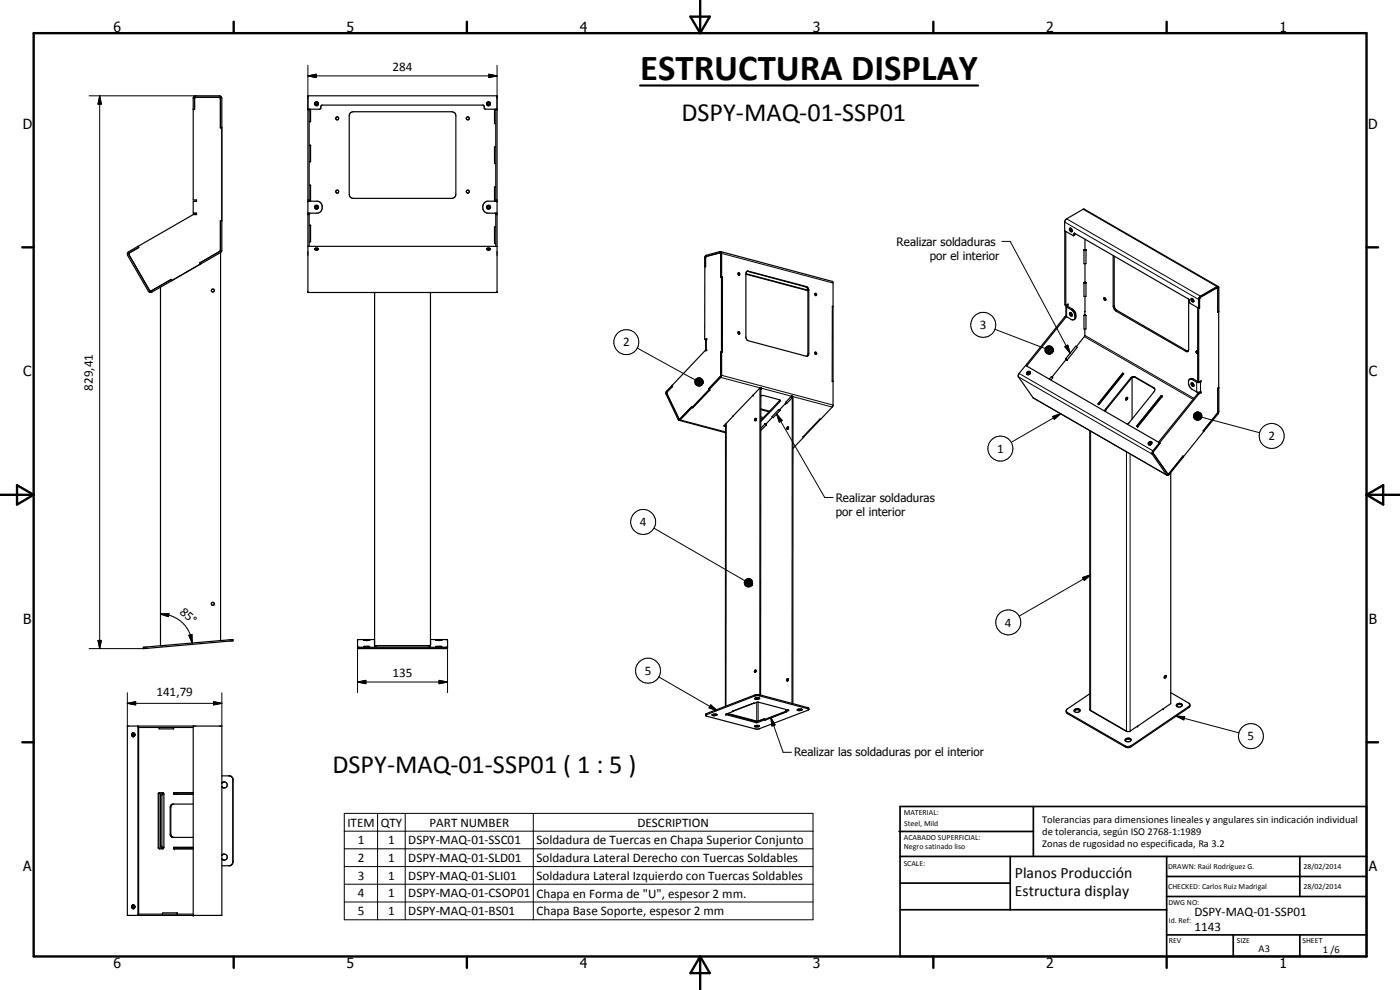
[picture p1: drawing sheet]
<svg xmlns="http://www.w3.org/2000/svg" width="420mm" height="297mm" viewBox="0 0 420 297" stroke-linecap="round" stroke-linejoin="round" font-family="sans-serif">
<g fill="none" stroke="#000" stroke-width=".35">
<path d="M58.6 29.2l-.2 .2v3.4h-.4M58.6 29.2h7.3M58.6 29.2l-.2 .3M65.9 29.2l.2 .2v9l.5-.1M65.9 29.2l.1 .1M66.1 29.3l.1 9.1M92.4 32.8h3.5l.4-.3v-.6l.3-.4h48.4l.3 .3 .1 .8 .3 .2h3.5M92.4 28.7h56.8v59.1h-56.8zM92.8 32.8v27.6M93.2 32.8v3.7h-.4M94.8 30.9l.2-.1a.33 .33 0 0 1 .3 .5 .33 .33 0 0 1-.6 0zM105.1 34l.9-.5h29.6l.7 .3 .5 .9v23.6l-.2 .8-1 .4h-29.6l-.8-.2-.4-1v-23.6z"/>
<path d="M146.4 30.9l.2-.1a.32 .32 0 0 1 .3 .4 .32 .32 0 0 1-.5 .2 .32 .32 0 0 1 0-.5zM148.4 32.8v4.3h.4M148.8 32.8v27.6M92.4 60h.4M92.8 43.6h.4v5h-.4M92.8 55.5h.4v4.9M148.8 60h.4M148.8 44.1h-.4v5h.4M148.8 56.1h-.4v4.3M38.7 76.4l6.3 10.9M38.7 76.4l6.3 10.8M38.7 75.9l-.1 .4"/>
<path d="M41.4 73.9l-3 1.7-.1 1 6.2 10.8 .5 .3 .6-.1 6-3.4M41.4 73.9l.2 .4-2.8 1.6-.1 .5M41.4 73.9l16.6-9.5h1v-.4h-1v-3.6h1v-.4h-1v-30.7l.6-.6h7.4l.6 .8v45.6l-.4 .7M41.4 73.9l.2 .4-2.8 1.6M60 78.9h.1M60 78.9l.1 .3-8.5 5M60 78.9l.2 .3M60.2 79.2l-8.6 5M65.9 75.4l-5.9 3.5M66 75.4l-6 3.5M66.1 75.4h-.1M66.2 75.8l-6 3.4"/>
<path d="M66.2 66.3l-.1 9.1M66.2 75.8v116.4M66.6 66.3h-.5v9M92.4 60.4l3.3 .1 .6 .5 .4 .7a1.73 1.73 0 0 1-1.6 2.3h-2.7M92.4 64.4h.4M92.4 73.9h56.8M92.8 64v9.9M92.8 67.6h.4v5h-.4M94.5 74.9l.8 .1M94.5 74.9l-.1-.2a.68 .68 0 0 1 1.2 .1l-.1 .1M94.5 74.9h1M94.7 75h.6"/>
<path d="M95.5 74.9l-.2 .1M146.1 74.9l-.1-.2a.63 .63 0 0 1 .6-.3 .63 .63 0 0 1 .5 .4v.1M146.1 74.9h1M146.3 75h.6M148.8 64.4h.4M148.8 64v9.9M148.8 68.1h-.4v5h.4M149.2 60.4h-3a1.84 1.84 0 0 0-1.3 1.9 1.84 1.84 0 0 0 1.6 1.7h2.7M211.5 79.9h.1M211.7 79.9h-.2M211.7 79.9l-.2 .1M211.8 77.2l-.1 .1"/>
<path d="M211.9 77l-.2 2.9M211.9 77l-.1 .1M216.1 75.8l-4.2 1.2M216.1 75.8l.2 .1M216.1 75.9l-4.1 1.1M216.3 75.5l33.7 9.1v37.1l-3.7 4.1h-.3M216.3 75.9v.1M216.3 76v7.2h.5l-.1 22.4M319.5 69.3l2.6 1.4 .3-.7h.2M319.9 69.4v22.2M321.3 68.5v.5l.5 .4M321.3 68.5l.5 .6"/>
<path d="M321.3 68.5h-.2a.57 .57 0 0 0 0 .7 .57 .57 0 0 0 .7 .2M321.5 68.6v.4l.3 .1M321.8 69.1v.3M322.6 70l34 19.7 .6 1.3 2.5 1.5M322.6 70v.4l-.4 .3M325.3 75.1v4h.6v-4M325.3 75.1h.6M325.6 71.8v3.1M325.6 79.1v5.6M325.6 74.9l.3 .2M325.6 74.9l-.3 .2M334.1 76.7v15.2l.3 .9 .5 .5 21.4 12.2 .3-.2 .1-.4v-15.2"/>
<path d="M334.4 76.8v14.9l.4 1.1 21.8 12.6M45 87.2h.4M45 87.3h.4M48.2 86.1v107.6h.8M51.6 84.2l-.2-.4-6 3.5M112.4 87.8v105.9h16.8v-105.9M216.4 83.1h.4M216.8 83.1v22.5M216.8 83.1l-.1 .1M221.5 99.6l.3 .3-.1 .3M221.6 81.9l.1 .6M221.6 99.6v-.1a.36 .36 0 0 1 .4 .3 .36 .36 0 0 1-.4 .4z"/>
<path d="M221.6 81.8l.4 .5-.2 .3-.3-.4zM223.8 82.1v19.2l.3 .6 .5 .3 17.5 4.7M223.8 82.1l.2-.5 .4-.3 17.6 4.7 .5 .3 .2 .6v19.2l-.1 .6-.5 .2M223.8 82.3l18.7 4.9M223.8 82.1l18.7 5M224.2 81.4l17.8 4.7 .2 .3 .3 .6v19.3l-.4 .6M244.6 88.1a.33 .33 0 0 1 .5 .2 .33 .33 0 0 1-.3 .4M244.6 88.1v.3l.2 .3M244.6 88.1l.2 .6M249.8 91.9l.2 .1M250 92h.1M250 92l-.2-.1v22.5h.2"/>
<path d="M319.6 95l-13.8 17.1-.2 1 4.5 6.3 40.2 23.2M319.6 95l.3 .2M319.9 95.2l-11.8 14.6M319.9 91.8l.1 .2 1.5 .9a2.35 2.35 0 0 1 .9 3h-.8l-1.5-.9M319.9 91.8v3.1M319.9 94.9l.2 .1M319.9 94.9l-.3 .1M320.1 91.5l-.2 .3M320.1 95l-.2 .2M320.2 91.4l.3 .2M320.5 91.6l-.2 .3 1.8 1.1M320.5 91.6v-.4l-.6 .4"/>
<path d="M321.3 93.8l.3 .3 .2 .6M321.3 93.8l.1 .6 .4 .3M321.3 93.8h-.2a.59 .59 0 0 0 0 .7 .59 .59 0 0 0 .7 .2M321.5 93.9v.3l.3 .2M322.1 93h.1M322.1 93l.7 .8M322.1 93a2.43 2.43 0 0 1 .6 2.5l-.4 .4M322.8 93.8l-.1 .1M322.8 93.8v.4M325.3 94.7v4h.6v-4M325.3 94.7h.6M325.3 94.7l.3-.2 .3 .2"/>
<path d="M325.3 84.8v4.1h.6v-4.1M325.3 84.8h.6M325.6 98.7l-.1 2.2-2.5 3.1M325.6 88.9v5.6M325.6 84.7l.3 .1M325.6 84.7l-.3 .1M331.5 89.3l.4 .7M331.5 89.3l-.2 .1v.3l.2 .4 .4-.1M357.7 89.5l.1 .5 .5 .5M357.7 89.5l.5 .5 .1 .5M357.7 89.5a.54 .54 0 0 0-.2 .8 .54 .54 0 0 0 .8 .2M358 89.7v.3l.3 .2"/>
<path d="M359.4 92.3v22.2M359.7 92.5h.1M359.7 92.5v22.2M360 92.3l-.3 .2M360 89.6v2.7M360.2 89.3l-.1 .1M360.2 89.2l-.2 .5M360.2 89.2h.1M365.3 86.3h.2v7.4l.2-.2M365.3 86.3l-5.1 2.9M365.3 86.3l.2 .2M365.5 93.6h.1"/>
<path d="M365.6 86l.2 .3v37.2l-.3 .7-4.2 5.3M365.6 86h-.4l-5.1 2.9-.4 .8v2.8M365.6 86l-40.4-23.3-5.1 3-.6 .9 .1 24.9 .3 .1M200.1 118l3.7 7.8h.2M200.1 118l3.7 7.7M200.2 117.6l-.1 .4M201.7 115.6l-1.6 1.7-.3 .8 3.8 7.9 .5 .1 3.6-3.8M201.7 115.6h.1M201.7 115.6l.1 .3M201.8 115.9l-1.6 1.7M211.5 101.8v-24.4l.1-.5 .4-.3 4.2-1.1 .4 .4v36.7l-.3 .6-8.6 9M211.5 101.8l.6-.2v.4l-.3 .1v3l.3 .1"/>
<path d="M211.8 104.9h.3v.3M212.1 105.2l-.6 .1-9.8 10.3M212.1 101.8h-.6M212.6 116.7l.4 .3M213 117l-5.1 5.3M216.2 112.9l-3.6 3.8M216.3 105.6h.1M216.3 105.6v7.1M216.5 105.5l.3 .1M216.5 105.5l-.2 .1M216.6 105.6h-.3l-.1 7.3M228.1 116.4l-8.1 8.5"/>
<path d="M228.1 116.4l.2 .1M228.1 116.4l-.1 92.1M228.3 118.8l.8-.1 4.8 1.2 .2 .3-.1 .4-5.7 5.9M228.3 116.5l-.1 92M228.3 116.5h.2l-.2 .3zM237.5 118.9l.3 .4-1.7 1.7-.3-.3zM237.5 118.9h.3M237.8 118.9l.2 .1-.1 92.1M237.8 118.9l-.1 92.2M244.6 105.7l.2 .6M244.6 105.7a.33 .33 0 0 1 .5 .2 .33 .33 0 0 1-.3 .4M244.6 105.7l.1 .6"/>
<path d="M244.7 106.3h.1M244.8 105.8v.5M307.8 109.6l40.2 23.2M307.9 109.7l.2 .1M308.1 109.8l.1 .1M308.9 112.3l-.1 .1M309.1 112.2l-.2 .1M309.1 112.2l-.3 .2M309.1 112.2l-.1-.3h-.4l-.1 .3 .3 .2M309.2 111.7a.52 .52 0 0 0-.9-.1 .52 .52 0 0 0 .3 .8h.2M309.2 111.7l-.1 .5M309.2 111.7h-.6l-.3 .7"/>
<path d="M314.9 113.7l.6-.7 .5 .3-.6 .7M319.8 107.7l.4 .3M319.8 107.7l.1 .2M319.8 107.7l3.1-3.9 .4 .4-3.1 3.8M319.9 107.9l-4.2 5.3M319.9 107.9l.3 .1M336.9 112l-7.3 9.2 .2 .1M336.9 112l.3 .1M337.2 112.1l-7.4 9.2M337.2 112.1v.1M338.1 119.3l-.3 .5M338.2 119.2l-.4 .6"/>
<path d="M338.2 119.2a.36 .36 0 0 1 .2 .5 .36 .36 0 0 1-.6 .1M339.8 113.3l-7.9 9.6-.1 .5M339.8 113.3h1l5.7 3.3M339.8 113.3v12.4M348.5 118.7l.3 .2-7.4 9.1-.2-.2M348.5 118.7h.1M348.5 118.7l-7.3 9.1M357.2 113.7l1.9 1 .6 .1 .8-.2M357.5 114.9l.5 .1 .3 .5-.2 .5a.87 .87 0 0 1-.6-1.1zM357.8 114.9l.1 .6 .4 .2M358 115v.3l.3 .2M359.2 105.3h-.1a.51 .51 0 0 0-.1 .5 .51 .51 0 0 0 .4 .3"/>
<path d="M359.2 105.3l.2 .2M359.2 105.3l.2 .5M359.4 118.1l-11.7 14.5M359.4 114.5l-1.3-.8a1.02 1.02 0 0 0-1.4 .6 2.54 2.54 0 0 0 1.1 2.5l1.3 .8h1M359.4 118.1l.3 .1M359.4 114.5l.3 .2M359.7 118.2l-14 17.6 .1 .5 4.5 6.3M360.1 117.6l.4-.1v.4M360.1 117.6l.4 .3M360.1 114.4l.4 .2M360.1 117.6l-.7 .5M360.5 114.6v-.4l-.8 .5"/>
<path d="M360.5 117.9l-.8 .3M365.5 116.5h.1M365.5 116.5v7.3M365.7 116.3h.1M365.8 116.3l-.3 .2M203.8 126.1l14 3.7M203.8 125.7l.1 .1M203.9 125.8h.1M204 125.7v.1M207.7 122.3l-.1-.3-3.6 3.7M207.7 122.3h.2M207.7 122.2l-.1-.2-3.6 3.7"/>
<path d="M207.7 122.2l.2 .1M207.9 122.3h.1M217.3 127.7l.5 .3M217.4 127.7l.4 .1M217.8 127.3l-.1 84.6M220 124.9l-2.7 2.8M220 124.9h.1M226.5 125.7l.2-.2 .3 .2-.1 .5h-.4zM226.9 125.6l-.1 .6M228.3 122.7l2.7 .7M228.3 122.9l2.5 .7M229.6 127.1l.4 .4"/>
<path d="M229.6 127.1l.3 .1M229.6 127.1l-1.3 1.5M229.9 127.2l.1 .3M230 127.5l-1.7 1.7M231.8 125.1l-1.9 2.1M233.8 122.9l.3 .2M233.8 122.9h.2M233.8 122.9l-2.1 2.1 .4 .3 2-2.2M234 122.9l.1 .2M234 120l-5.7 6.2M235.9 120.8l-1.9 2.1M236.5 128.1l-.4 .3 .3 .4"/>
<path d="M236.5 128.1l.2 .3-.3 .4M236.6 128.2l-.2 .6M240.9 131.1h.2M240.9 131.1h.3M246 125.8l-5.1 5.3M246 125.8h.2M246.2 125.8h.1M246.2 125.8l-8.2 8.7M327.1 129.2v83.7l.2 .3M329.6 121.2l.2 .1M329.8 121.3h.1M331.6 123.4l.2-.7 7.6-9.4 .4-.2h.8l5.7 3.2 .3 .5-.1 .5-7.6 9.5-.6 .5"/>
<path d="M341.2 127.8v.1M344.8 133.4l.5 .1M345.5 133.3l-.2 .2M345.6 133.2l-.2-.3-.3 .1-.1 .3 .2 .2M345.6 133.2l-.3 .3M345.7 132.8a.58 .58 0 0 0-.8-.2 .58 .58 0 0 0-.1 .8M345.7 132.8l-.1 .4M345.7 132.8a.64 .64 0 0 0-.7 0 .64 .64 0 0 0-.2 .6M346 136l4.4 6.2M346 135.8l.1 .1M346.1 135.9l4.5 6.4 .2-.2M346.1 135.5l-.1 .5"/>
<path d="M346.1 135.5l-.1 .3M347.7 132.6l.1 .1M347.7 132.6l.3 .2M348 132.8l.1 .2M348.1 133h.1M348.1 133l-2 2.5M355 136.9h.1M355 136.9l.2 .2M355 136.9l-4.2 5.2M355.1 137l-.1-.2-4.2 5.3M361.1 129.3l.2 .2M361.1 129.2v.1"/>
<path d="M361.3 129.5l-10.3 12.8-.7 .3M365.5 123.7l-4.4 5.6M350.4 142.2l.1 .1M350.8 142.1l-.3 .2M351.4 141.8v69.3l-12.6 8.4h-.7l-10.8-6.3M43 194.2l26.5-2.3h.4v.4l-25.9 2.3h-1zM107.3 194.1h27M107.3 191.9v2.6l.5 .1h26.5M107.3 191.9h.1M109.2 194h1.7zM109.2 192.1h1.7zM110.9 192.1h.1"/>
<path d="M112.4 192.4h.1M112.4 192.9h.1M112.4 193.4h.1M112.4 191.9h-5M112.8 193.7v.1M128.8 193.7l-.1 .1M129.2 191.9h5.1v2.6M129.2 192.4h.1M129.2 192.9h.1M129.2 193.4h.1M130.8 194h1.8zM130.8 192.1h1.8z"/>
<path d="M130.8 194h.1M134.3 194.5v.1M38.2 217.8h28.4v56.9h-28.4zM40.1 219.9l-.4 .5 .4 .7M41.4 217.8v56.9M41.4 218.3h16.6M41.6 218.3v56M47.6 218.3l.2 .4h4.3M51.9 218.3l.2 .4M52.1 218.3v.4M58 217.8v56.9M213.8 214.4h1.4a1.1 1.1 0 0 1-1.3 .3z"/>
<path d="M215 214.3l-1.1 .1M218.1 214.2l8.8 2.3M218.4 214.1l8.8 2.3 2.2-.8v.4M219.9 213.4h.1M220 213.4v.1M220 213.5l-.3-.1 7.7-2.7 9.3 2.4-.8 .4M220 213.5l-2.2 .9 9.2 2.4 2.4-.8M226.3 210.9l-6.3 2.5M226.5 217.8l.5-.1a.58 .58 0 0 1 .9 .2l-1.1 .2zM226.9 216.5h.3M226.9 201.1l-.3 .3 .1 .4M227.7 217.7l-1.1 .1"/>
<path d="M227.8 209.4l.2 .1-.4 .3-1.1-.1 .2-.2M227.8 209.4l-1.1 .1M227.8 209.4l-1.2 .1M229.4 215.7l-2.2 .8M229.4 216l.2 .1M229.6 215.9v.2M235.9 213.4l-6.5 2.5h.2M235.9 213.5l.2 .1-6.5 2.5M236 213.5l-6.4 2.4M236.2 203.8l.1-.2a.36 .36 0 0 1 .3 .4 .36 .36 0 0 1-.3 .3zM236.4 213l-.5 .2v.3M236.5 203.7l-.1 .6"/>
<path d="M239.3 213h.1M240.5 212.8h-.9l-.3 .2M240.5 212.8l.2 .2-.8 .2-.6-.2M240.6 212.8l-1.2 .1M242.7 212.5l-14.8-4.1h-.8l-15.1 5.7-.2 .6M242.7 212.5h.1M242.7 212.8l-15.6-4.1-15.3 5.9M242.7 212.5v.4l-.3 .2-15.2 5.7-15.4-4.1M324.1 213.3a1.05 1.05 0 0 1-1.7 .1M324.1 213.3a.86 .86 0 0 0-.9-.7 .86 .86 0 0 0-.8 .8M324.1 213.3a1.13 1.13 0 0 0-1.7 .1M327.1 208.2l-6.9 4.7-.2 .7 .2 .4 17.6 10.2 .7 .1 .9-.2 17.4-11.8 .3-.4v-.5"/>
<path d="M327.2 213.1l11.2 6.4M327.4 213.2h-.1M341.4 217.8v.1M349.5 202.9l.2-.2a.39 .39 0 0 1 .4 .5 .39 .39 0 0 1-.6 .3zM349.7 202.7l-.3 .6M351.4 207.8l5.3 3.1 .3 .3v.5l-18 12.2h-1.1l-17.6-10.1-.3-.4M354.8 211.7l-.4-.3h-.7l-.6 .4M354.8 211.8a1.16 1.16 0 0 1-1.8 0M354.8 211.8a.88 .88 0 0 0-.9-.8 .88 .88 0 0 0-.9 .8M40.4 220.2v.5M40.4 220.2l-.1 .6M40.4 220.2l-.2-.1-.3 .3 .2 .4h.2"/>
<path d="M47.9 237.9l-.2 .2v16.3l.3 .3M48.9 237.9l-.5 .2-.2 .6v15.2l.2 .5 .5 .3M48.9 237.9h-1.2l-.2 .2v16.3l.3 .3h1l.4-.4M48.9 237.9l.3 .4M49 238.3l-.4 .2v15.5l.6 .3M49 238.3h.2M49 237.9v.4M49.2 238.3v16M52.2 237.9v.4h5.8M52.4 238.3h.1M52.8 238.3h.1M53 238.3h.1"/>
<path d="M56.3 238.3h.1M58 237.9h-5.9v.4h5.9M66.6 232.8h2.4l.5 .2M66.6 236l.5 .4M66.7 234.9l-.1 .2M66.7 234.8l-.1 .2M67.3 234.6l-.6 .3M67.3 234.6a.88 .88 0 0 1 .8 1.3 .88 .88 0 0 1-1.5 .1M67.3 234.6l-.6 .2M69.5 233l.3 .4M69.8 233.4l.1 .3M69.9 233.7v25.1"/>
<path d="M339.4 222.1l-.2-.2a1.17 1.17 0 0 0-1.4 .2l-.1 .1M339.4 222.2l-.9 .4-.8-.4M339.4 222.2l.1-.2a.91 .91 0 0 0-1-.5 .91 .91 0 0 0-.8 .7M49 254.3v.3M52.1 241.3l-.5 .2-.3 .8v8v.4l.7 .5M52.2 254.3v.4M58 254.3h-5.9v.4h5.9M58 241.3h-6.1l-.5 .2-.3 .6v8.4l.3 .5 .4 .2h6.2M66.6 256.7a.89 .89 0 0 1 1.5 0 .89 .89 0 0 1-.8 1.4M66.6 257.6l.3 .4M66.7 257.8l.6 .3M67.1 258l.2 .1"/>
<path d="M67.1 256.3l-.5 .4M69.5 259.5l-.3 .1M69.5 259.5l-.5 .3h-2.4M69.8 259.1l-.3 .4M69.8 259.1l-.2 .2M69.9 258.8l-.1 .3M40.1 271.5a.65 .65 0 0 0-.4 .6 .65 .65 0 0 0 .4 .6M40.4 271.8v.5M40.4 271.8l-.2-.1-.3 .3 .2 .4h.2M40.4 271.8l-.1 .6M41.4 274.3h16.6M53.2 273.9l-.2 .4"/>
<path d="M53.2 273.9v.4M53.2 273.9h-4.3l-.2 .4"/>
<circle cx="95" cy="31.1" r=".61"/>
<circle cx="101.2" cy="35.5" r=".45"/>
<circle cx="140.4" cy="35.5" r=".46"/>
<circle cx="146.6" cy="31.1" r=".6"/>
<circle cx="101.2" cy="57.5" r=".45"/>
<circle cx="140.4" cy="57.5" r=".45"/>
<circle cx="95" cy="62.2" r=".32"/>
<circle cx="95" cy="62.2" r=".6"/>
<circle cx="146.6" cy="62.2" r=".33"/>
<circle cx="146.6" cy="62.2" r=".6"/>
<circle cx="63.9" cy="87.2" r=".46"/>
<circle cx="63.9" cy="181.2" r=".45"/>
<circle cx="226.7" cy="201.4" r=".34"/>
<circle cx="40" cy="220.5" r=".57"/>
<circle cx="39.9" cy="272.1" r=".58"/>
</g>
<g fill="none" stroke="#000" stroke-width=".3">
<path d="M92.4 19.6v13.2M149.2 19.6v13.2M26.7 28.7h32M29.9 28.7l.5 2.5h-1zM29.9 28.7v165.9M92.4 22.8l2.5-.5v1zM92.4 22.8h56.8M146.7 22.3l2.5 .5-2.5 .5zM211.7 77.3h.1M211.7 77.3l-.2 .1M212 76.6v.4M216.1 75.5l.1 .4"/>
<path d="M216.3 76.1h.1M216.3 76.1l33.7 8.8M300.7 72.4h2.5l18 33.6M319.5 66.6l40.2 23.2 .3-.1M320.1 65.7l40.1 23.2v.3M322.6 70l-.3 .2M322.6 70.4l-.3 .1M325.1 62.8l40.1 23.2v.3M325.3 75.1l.3-.2 .3 .2zM224.6 81.4h-.2M242 86l-.2 .1M242.7 87.1l-.3 .1"/>
<path d="M298.6 98.8l15.1 5.8M320.1 91.5l.3 .1v.3l-.3 .2v2.9M321.8 92.7l-.3 .2M322.9 95l-.3 .2M322.9 94.7l-.3 .2M325.3 94.7l.3-.2 .3 .2zM325.3 84.8h.6zM334.4 91.7l-.3 .2M335.2 93.1l-.3 .2M360 89.7h.1M360.2 89.2h.1M365.2 86.4h.1"/>
<path d="M365.5 86.5h.1M365.8 86.3l-.3 .2M191.3 104.4l17.4 9.6M200.1 117.3l.1 .3M200.1 118l-.2 .2M208.5 114.3l2.4 .9-2.4-.6zM208.5 114.6l2.4 .6-2.3-.3zM208.6 114.9l2.3 .3h-2.3zM208.6 115.1h2.3M208.6 114.1l2.3 1.1-2.4-.9zM208.6 115.2h2.3l-2.1 .2zM208.6 115.3h2.3"/>
<path d="M208.7 113.9l2.2 1.3-2.3-1.1zM208.8 115.4l2.1-.2-1.9 .4zM208.9 113.7l.2-.2 1.8 1.7zM208.9 113.7l2 1.5-2.2-1.3zM209 115.6l1.9-.4-1.7 .5zM209.1 113.5l.3-.1 1.5 1.8zM209.2 115.7l1.7-.5-1.4 .6zM209.4 113.4l.2-.1 1.3 1.9zM209.5 115.8l1.4-.6zM209.6 113.3h.3l1 1.9zM209.8 115.8l1.1-.6zM209.9 113.3l.3 .1 .7 1.8z"/>
<path d="M210 115.8l.9-.6zM210.2 113.4l.2 .1 .5 1.7zM210.3 115.7l.6-.5zM210.4 113.5l.2 .2 .3 1.5zM210.6 113.7l.3 1.5zM210.8 113.9l.1 1.3zM210.9 115.2l-.4 .4zM210.9 115.2l-.2 .2zM210.9 114.1v1.1zM211 114.4l-.1 .8zM211 114.7l-.1 .5zM212 102l.1 2.9"/>
<path d="M212.1 105.1l-.1 .1M216.2 112.9h.1M216.2 113l.1 .2 33.5 8.9M216.3 112.7h.1M216.3 112.7l33.7 8.8M228.3 116.5h.2l-.2 .3zM237.5 118.9h.3v.4zM242.7 106.1l-.2 .1M305.6 113.1l40.2 23.2 .2-.3M305.8 112.1l40.3 23.4M310 119.3l40.2 23.2 .2-.3M313.6 104.9l2.4 .6-2.4-.3z"/>
<path d="M313.6 105.2l2.4 .3h-2.3zM313.6 105.4h2.4M313.6 104.7l2.4 .8-2.4-.6zM313.7 105.5h2.3l-2.2 .2zM313.7 105.6h2.3M313.7 104.4l2.3 1.1-2.4-.8zM313.8 105.7l2.2-.2-2 .4zM313.9 104.2l2.1 1.3-2.3-1.1zM314 105.9l2-.4-1.8 .6zM314.1 104l.2-.1 1.7 1.6zM314.1 104l1.9 1.5-2.1-1.3zM314.2 106.1l1.8-.6-1.5 .7z"/>
<path d="M314.3 103.9l.2-.1 1.5 1.7zM314.5 106.2l1.5-.7-1.3 .8zM314.5 103.8h.3l1.2 1.7zM314.7 106.3l1.3-.8zM314.8 103.8h.3l.9 1.7zM315 106.3l1-.8zM315.1 103.8l.3 .1 .6 1.6zM315.2 106.2l.8-.7zM315.4 103.9l.6 1.6zM315.6 104l.2 .2 .2 1.3zM315.8 104.2l.2 1.3zM315.9 104.4l.1 1.1z"/>
<path d="M316 105.5l-.5 .6zM316 105.5l-.3 .4zM316 105.5l-.1 .2zM316 104.6v.9zM316.1 104.9l-.1 .6zM319.6 104l.9-.5 .7 2.5zM319.8 107.7l.4 .3zM325.4 101l32.6 18.8M325.6 100.6l32.7 18.9M339.3 113.5l.1 .2M340.6 113.1l.2 .2M346.3 116.3l.1 .2"/>
<path d="M356.1 105.2l-.2 .2M358.1 113.7l-.3 .2M359.4 114.5l-.3 .2v2.9M360 114.5l.3 .2v2.9M203.8 125.7l-.3 .2M204.1 125.7l.1 .3 13.6 3.6M217.3 127.7l.1 .2M218 127l-.1 84.8M228.3 125.1l.8 .2M228.3 125.5l.5 .1M229.6 127.1l.4 .4zM233.1 124.2l1.6 2-.8 .5z"/>
<path d="M233.1 124.2l14.4 25.1h2.5M233.8 122.9l.3 .2zM233.8 120.4l.2 .2M315.9 125l2.4-.9-1.9 1.7zM318.3 124.1l-14.8 8.6M327.3 129.3v83.8M331.8 122.7l.1 .2M338.1 135.6v83.8M339.2 136.2v83.2M346 135.9h.1M346.1 135.5h.1M358.3 124.5l-.1 .6z"/>
<path d="M358.3 124.5v.8zM358.3 124.5l.1 1.1zM358.3 124.5l.3 1.3zM358.3 124.5l.5 1.4-.2-.1zM358.3 124.5l.8 1.5zM358.3 124.5l1.1 1.6-.3-.1zM358.3 124.5l1.3 1.6h-.2zM358.3 124.5l1.6 1.5-.3 .1zM358.3 124.5l1.8 1.4-.2 .1zM358.3 124.5l2 1.3-.2 .1zM358.3 124.5l2.2 1.1-.2 .2zM358.3 124.5l2.3 .8-.1 .3z"/>
<path d="M358.3 124.5l2.4 .6-.1 .2zM358.3 124.5l2.4 .3v.3zM358.3 124.5h2.4v.3zM358.3 124.5l2.3-.3 .1 .3zM358.3 124.5l2.1-.5 .2 .2zM358.3 124.5l1.9-.6 .2 .1zM358.3 124.5l1.7-.8 .2 .2zM358.3 124.5l1.4-.9 .3 .1zM358.3 124.5l1.1-.9h.3zM358.3 124.6h2.4M358.3 124.4h2.4M358.3 124.3v.2z"/>
<path d="M358.5 124.1l-.2 .4zM358.7 123.9l.2-.2-.6 .8zM358.7 123.9l-.4 .6zM358.9 123.7l.3-.1-.9 .9zM359.2 123.6h.2l-1.1 .9zM360.7 125.2l17.3 4.6M365.3 124l.2 .2M365.3 124h.1M365.5 123.7h.1M365.8 123.5l-.3 .2M196.3 158.5l27.3 15.7M350.4 142.2h.1"/>
<path d="M350.8 142.1h.1M350.8 142.1l.2 .2M223.3 174.9l2.4 .6-2.3-.4zM223.4 174.6l2.3 .9-2.4-.6zM223.4 175.1l2.3 .4-2.2-.1zM223.5 174.4l2.2 1.1-2.3-.9zM223.5 175.4l2.2 .1-2.1 .1zM223.5 175.5h2.2M223.6 174.1l.2-.2 1.9 1.6zM223.6 174.1l2.1 1.4-2.2-1.1zM223.6 175.6l2.1-.1-1.9 .3zM223.8 173.9l.2-.1 1.7 1.7z"/>
<path d="M223.8 175.8l1.9-.3-1.6 .4zM224 173.8l.3-.1 1.4 1.8zM224.1 175.9l1.6-.4-1.4 .6zM224.3 173.7l.2-.1 1.2 1.9zM224.3 176.1l1.4-.6zM224.5 173.6h.3l.9 1.9zM224.6 176.1l1.1-.6zM224.8 173.6l.3 .1 .6 1.8zM224.8 176.1l.9-.6zM225.1 173.7l.2 .1 .4 1.7zM225.1 176l.6-.5zM225.3 173.8l.4 1.7z"/>
<path d="M225.5 174l.2 1.5zM225.7 174.2v1.3zM225.7 175.5l-.4 .4zM225.7 175.5l-.2 .2zM225.8 174.4l-.1 1.1zM225.8 174.7l-.1 .8zM225.9 175l-.2 .5zM324.9 173.3l2.4-.8-1.9 1.7zM327.3 172.5l-21.5 12.4M26.7 194.6h16.3M29.4 192.2h1l-.5 2.4zM48.2 184.2l2.5-.1-.1 .9z"/>
<path d="M48.2 184.2a9.7 9.7 0 0 1 6.4 2.5l1.5 1.8a10 10 0 0 1 1.6 4.5M56.7 190.6l.9-.2 .1 2.6zM107.3 194.1v13.7M134.3 194.1v13.7M38.2 211l2.5-.5v1zM38.2 211h28.4M38.2 207.9v9.9M64.1 210.5l2.5 .5-2.5 .5zM66.6 207.9v9.9M107.3 204.6l2.5-.5v1zM107.3 204.6h27M131.8 204.1l2.5 .5-2.5 .5z"/>
<path d="M197.7 203.1l17.5 10.1M212.1 214.1v.3M213.3 211.5l1.9 1.7-2.4-.8zM217.9 214.3v.1M226.5 208.5v.3M227.1 210.7v5.7l-.2 .1v.3M227.3 216.5l.1 .3M227.5 210.7v5.7M227.9 208.4l.1 .4M231.3 215.3l1.3 2.2-.9 .3zM231.3 215.3l3.7 10.4h2.5M236.6 213.1v.1"/>
<path d="M242.4 212.3v.3M320.3 213.8l.1 .3M353 214.9l2.5 .1-.2 1zM353 214.9l18.8 5M356.7 212l.1 .3M337.7 223.8l.1 .4M339.4 223.8v.3M103.3 244.1h140.7v31.9h-140.7zM103.3 249.4h140.7M103.3 254.7h140.7M113.3 244.1v31.9M121.6 244.1v31.9"/>
<path d="M160.1 244.1v31.9M103.3 260h140.7M103.3 265.3h140.7M103.3 270.6h140.7"/>
<circle cx="295.1" cy="97.5" r="3.7"/>
<circle cx="188" cy="102.7" r="3.7"/>
<circle cx="300.2" cy="134.6" r="3.8"/>
<circle cx="381.7" cy="130.8" r="3.8"/>
<circle cx="193" cy="156.6" r="3.8"/>
<circle cx="302.6" cy="186.7" r="3.7"/>
<circle cx="194.5" cy="201.2" r="3.7"/>
<circle cx="375.4" cy="220.9" r="3.7"/>
</g>
<g fill="#000">
<circle cx="92.4" cy="28.7" r=".18"/>
<circle cx="92.4" cy="32.8" r=".18"/>
<circle cx="92.8" cy="32.8" r=".18"/>
<circle cx="148.8" cy="32.8" r=".18"/>
<circle cx="149.2" cy="32.8" r=".18"/>
<circle cx="149.2" cy="28.7" r=".18"/>
<circle cx="66.2" cy="66.3" r=".18"/>
<circle cx="92.4" cy="60.4" r=".18"/>
<circle cx="92.4" cy="64" r=".18"/>
<circle cx="149.2" cy="60.4" r=".18"/>
<circle cx="149.2" cy="64" r=".18"/>
<circle cx="211.7" cy="79.9" r=".18"/>
<circle cx="51.4" cy="83.9" r=".18"/>
<circle cx="322.1" cy="93" r=".18"/>
<circle cx="360" cy="92.3" r=".18"/>
<circle cx="201.8" cy="115.9" r=".18"/>
<circle cx="211.8" cy="102.1" r=".18"/>
<circle cx="213" cy="117" r=".18"/>
<circle cx="226.1" cy="118.5" r=".18"/>
<circle cx="348.8" cy="118.9" r=".18"/>
<circle cx="360.1" cy="117.6" r=".18"/>
<circle cx="207.6" cy="122" r=".18"/>
<circle cx="235.7" cy="121" r=".18"/>
<circle cx="329.6" cy="121.2" r=".18"/>
<circle cx="341.4" cy="128" r=".18"/>
<circle cx="69.9" cy="191.9" r=".18"/>
<circle cx="109.2" cy="194" r=".18"/>
<circle cx="112.4" cy="193.7" r=".18"/>
<circle cx="112.8" cy="193.7" r=".18"/>
<circle cx="128.8" cy="193.7" r=".18"/>
<circle cx="129.2" cy="193.7" r=".18"/>
<circle cx="58" cy="217.8" r=".18"/>
<circle cx="217.8" cy="214.4" r=".18"/>
<circle cx="229.4" cy="215.7" r=".18"/>
<circle cx="235.9" cy="213.2" r=".18"/>
<circle cx="235.9" cy="213.4" r=".18"/>
<circle cx="341.4" cy="217.9" r=".18"/>
<circle cx="349.2" cy="212.6" r=".18"/>
<circle cx="52.4" cy="237.9" r=".18"/>
<circle cx="52.4" cy="254.3" r=".18"/>
<circle cx="52.4" cy="254.7" r=".18"/>
<circle cx="52.8" cy="254.3" r=".18"/>
<circle cx="53" cy="254.3" r=".18"/>
<circle cx="56.3" cy="254.3" r=".18"/>
<circle cx="58" cy="274.7" r=".18"/>
</g>
<g fill="#000">
<path d="M29.9 28.7l.5 2.5h-1zM92.4 22.8l2.5-.5v1zM146.7 22.3l2.5 .5-2.5 .5zM325.3 75.1l.3-.2 .3 .2zM325.3 94.7l.3-.2 .3 .2zM325.3 84.8h.6zM211 114.7l-.1 .5zM211 114.4l-.1 .8zM210.9 114.1v1.1zM210.8 113.9l.1 1.3zM210.6 113.7l.3 1.5zM210.4 113.5l.2 .2 .3 1.5z"/>
<path d="M210.2 113.4l.2 .1 .5 1.7zM209.9 113.3l.3 .1 .7 1.8zM209.6 113.3h.3l1 1.9zM209.4 113.4l.2-.1 1.3 1.9zM209.1 113.5l.3-.1 1.5 1.8zM208.9 113.7l.2-.2 1.8 1.7zM208.9 113.7l2 1.5-2.2-1.3zM208.7 113.9l2.2 1.3-2.3-1.1zM208.6 114.1l2.3 1.1-2.4-.9zM208.5 114.3l2.4 .9-2.4-.6zM208.5 114.6l2.4 .6-2.3-.3zM209 115.6l1.9-.4-1.7 .5z"/>
<path d="M209.2 115.7l1.7-.5-1.4 .6zM209.5 115.8l1.4-.6zM209.8 115.8l1.1-.6zM210 115.8l.9-.6zM210.3 115.7l.6-.5zM210.9 115.2l-.4 .4zM210.9 115.2l-.2 .2zM228.3 116.5h.2l-.2 .3zM237.5 118.9h.3v.4zM316.1 104.9l-.1 .6zM316 104.6v.9zM315.9 104.4l.1 1.1z"/>
<path d="M315.8 104.2l.2 1.3zM315.6 104l.2 .2 .2 1.3zM315.4 103.9l.6 1.6zM315.1 103.8l.3 .1 .6 1.6zM314.8 103.8h.3l.9 1.7zM314.5 103.8h.3l1.2 1.7zM314.3 103.9l.2-.1 1.5 1.7zM314.1 104l.2-.1 1.7 1.6zM314.1 104l1.9 1.5-2.1-1.3zM313.9 104.2l2.1 1.3-2.3-1.1zM313.7 104.4l2.3 1.1-2.4-.8zM313.6 104.7l2.4 .8-2.4-.6z"/>
<path d="M313.6 104.9l2.4 .6-2.4-.3zM313.8 105.7l2.2-.2-2 .4zM314 105.9l2-.4-1.8 .6zM314.2 106.1l1.8-.6-1.5 .7zM314.5 106.2l1.5-.7-1.3 .8zM314.7 106.3l1.3-.8zM315 106.3l1-.8zM315.2 106.2l.8-.7zM316 105.5l-.5 .6zM316 105.5l-.3 .4zM316 105.5l-.1 .2zM319.6 104l.9-.5 .7 2.5z"/>
<path d="M319.8 107.7l.4 .3zM229.6 127.1l.4 .4zM233.8 122.9l.3 .2zM233.1 124.2l1.6 2-.8 .5zM315.9 125l2.4-.9-1.9 1.7zM358.3 124.5l-.1 .6zM358.3 124.5v.8zM358.3 124.5l.1 1.1zM358.3 124.5l.3 1.3zM358.3 124.5l.5 1.4-.2-.1zM358.3 124.5l.8 1.5zM358.3 124.5l1.1 1.6-.3-.1z"/>
<path d="M358.3 124.5l1.3 1.6h-.2zM358.3 124.5l1.6 1.5-.3 .1zM358.3 124.5l1.8 1.4-.2 .1zM358.3 124.5l2 1.3-.2 .1zM358.3 124.5l2.2 1.1-.2 .2zM358.3 124.5l2.3 .8-.1 .3zM358.3 124.5l2.4 .6-.1 .2zM358.3 124.5l2.4 .3v.3zM358.3 124.5l2.1-.5 .2 .2zM358.3 124.5l1.9-.6 .2 .1zM358.3 124.5l1.7-.8 .2 .2zM358.3 124.5l1.4-.9 .3 .1z"/>
<path d="M358.3 124.5l1.1-.9h.3zM359.2 123.6h.2l-1.1 .9zM358.9 123.7l.3-.1-.9 .9zM358.7 123.9l.2-.2-.6 .8zM358.7 123.9l-.4 .6zM358.5 124.1l-.2 .4zM358.3 124.3v.2zM225.9 175l-.2 .5zM225.8 174.7l-.1 .8zM225.8 174.4l-.1 1.1zM225.7 174.2v1.3zM225.5 174l.2 1.5z"/>
<path d="M225.3 173.8l.4 1.7zM225.1 173.7l.2 .1 .4 1.7zM224.8 173.6l.3 .1 .6 1.8zM224.5 173.6h.3l.9 1.9zM224.3 173.7l.2-.1 1.2 1.9zM224 173.8l.3-.1 1.4 1.8zM223.8 173.9l.2-.1 1.7 1.7zM223.6 174.1l.2-.2 1.9 1.6zM223.6 174.1l2.1 1.4-2.2-1.1zM223.5 174.4l2.2 1.1-2.3-.9zM223.4 174.6l2.3 .9-2.4-.6zM223.3 174.9l2.4 .6-2.3-.4z"/>
<path d="M223.8 175.8l1.9-.3-1.6 .4zM224.1 175.9l1.6-.4-1.4 .6zM224.3 176.1l1.4-.6zM224.6 176.1l1.1-.6zM224.8 176.1l.9-.6zM225.1 176l.6-.5zM225.7 175.5l-.4 .4zM225.7 175.5l-.2 .2zM324.9 173.3l2.4-.8-1.9 1.7zM29.4 192.2h1l-.5 2.4zM48.2 184.2l2.5-.1-.1 .9zM56.7 190.6l.9-.2 .1 2.6z"/>
<path d="M38.2 211l2.5-.5v1zM64.1 210.5l2.5 .5-2.5 .5zM107.3 204.6l2.5-.5v1zM131.8 204.1l2.5 .5-2.5 .5zM213.3 211.5l1.9 1.7-2.4-.8zM231.3 215.3l1.3 2.2-.9 .3zM353 214.9l2.5 .1-.2 1z"/>
</g>
<g fill="none" stroke="#000" stroke-width=".71">
<path d="M10.1 9.9h400v277.1h-400zM70.1 6.5v3.4M140.1 6.5v3.4M207.2 5h5.8l-2.9 4.9zM210.1 0v9.9M280.1 6.5v3.4M350.1 6.5v3.4M6.7 74.2h3.4M410.1 74.2h3.5M.1 148.5h10M5.1 145.6l5 2.9-5 2.9zM410.1 148.5h10"/>
<path d="M410.1 148.5l5-2.9v5.8zM6.7 222.7h3.4M410.1 222.7h3.5M70.1 287v3.4M140.1 287v3.4M210.1 287v10M210.1 287l2.9 5h-5.8zM280.1 287v3.4M350.1 287v3.4"/>
</g>
<g fill="none" stroke="#000" stroke-width=".51">
<path d="M269.8 249.5h40.3M270.1 242h140v45h-140zM270.1 257h140M303.2 257v16M310.1 242v15M350.1 257v30M390.1 257v12M270.1 265h33.1M270.1 273h80M350.1 269h60M350.1 263h60M350.1 280.5h60"/>
<path d="M370.1 280.5v6.5M390.1 280.5v6.5"/>
</g>
<path d="M192.1 25.7h101.4" fill="none" stroke="#000" stroke-width=".63"/>
<path d="M223.4 175.3h2.3M223.6 175.6h2.1" fill="none" stroke="#000" stroke-width=".34"/>
<path d="M208.8 115.4h2.1" fill="none" stroke="#000" stroke-width=".38"/>
<text font-size="11" x="192.1" y="24.1">ESTRUCTURA DISPLAY</text>
<g font-size="7.9">
<text x="204.5" y="36.3">DSPY-MAQ-01-SSP01</text>
<text x="99.8" y="232">DSPY-MAQ-01-SSP01 ( 1 : 5 )</text>
</g>
<g font-size="4.7">
<text x="304.6" y="263.5">Planos Producción</text>
<text x="304.6" y="268.9">Estructura display</text>
</g>
<g font-size="4.2">
<text x="34" y="9.6">6</text>
<text x="104" y="9.6">5</text>
<text x="174" y="9.6">4</text>
<text x="244" y="9.6">3</text>
<text x="314" y="9.6">2</text>
<text x="384" y="9.6">1</text>
<text x="6.8" y="38.7">D</text>
<text x="410.6" y="38.7">D</text>
<text x="7" y="112.9">C</text>
<text x="410.8" y="112.9">C</text>
<text x="7" y="187.1">B</text>
<text x="410.8" y="187.1">B</text>
<text x="7" y="261.4">A</text>
<text x="410.8" y="261.4">A</text>
<text x="34" y="290.4">6</text>
<text x="104" y="290.4">5</text>
<text x="174" y="290.4">4</text>
<text x="244" y="290.4">3</text>
<text x="314" y="290.4">2</text>
<text x="384" y="290.4">1</text>
</g>
<g font-size="3.9">
<text x="117.8" y="21.3">284</text>
<text x="294.1" y="98.8">3</text>
<text x="187" y="103.9">2</text>
<text x="27.9" y="117.2" transform="rotate(-90 27.9 117.2)">829,41</text>
<text x="299.2" y="135.9">1</text>
<text x="380.7" y="132.1">2</text>
<text x="192.1" y="157.9">4</text>
<text x="53.8" y="183.8" transform="rotate(42 53.8 183.8)">85°</text>
<text x="301.6" y="188">4</text>
<text x="117.8" y="203.1">135</text>
<text x="193.5" y="202.5">5</text>
<text x="46.9" y="209">141,79</text>
<text x="374.4" y="222.1">5</text>
<text x="104.3" y="248">ITEM</text>
<text x="114.2" y="248">QTY</text>
<text x="128.9" y="248">PART NUMBER</text>
<text x="191.3" y="248">DESCRIPTION</text>
<text x="107.4" y="253.3">1</text>
<text x="116.5" y="253.3">1</text>
<text x="122.5" y="253.3">DSPY-MAQ-01-SSC01</text>
<text x="161" y="253.4">Soldadura de Tuercas en Chapa Superior Conjunto</text>
<text x="107.4" y="258.6">2</text>
<text x="107.4" y="263.9">3</text>
<text x="116.5" y="258.6">1</text>
<text x="116.5" y="263.9">1</text>
<text x="122.5" y="258.6">DSPY-MAQ-01-SLD01</text>
<text x="122.5" y="263.9">DSPY-MAQ-01-SLI01</text>
<text x="161" y="258.7">Soldadura Lateral Derecho con Tuercas Soldables</text>
<text x="107.4" y="269.2">4</text>
<text x="116.5" y="269.2">1</text>
<text x="122.5" y="269.2">DSPY-MAQ-01-CSOP01</text>
<text x="161" y="264">Soldadura Lateral Izquierdo con Tuercas Soldables</text>
<text x="161" y="269.3">Chapa en Forma de &quot;U&quot;, espesor 2 mm.</text>
<text x="107.4" y="274.5">5</text>
<text x="116.5" y="274.6">1</text>
<text x="122.5" y="274.6">DSPY-MAQ-01-BS01</text>
<text x="161" y="274.6">Chapa Base Soporte, espesor 2 mm</text>
<text x="358.5" y="275">DSPY-MAQ-01-SSP01</text>
<text x="358.5" y="279.4">1143</text>
</g>
<g font-size="3.5">
<text x="269.1" y="73.8">Realizar soldaduras</text>
<text x="279" y="77.9">por el interior</text>
<text x="250.8" y="150.6">Realizar soldaduras</text>
<text x="250.8" y="154.8">por el interior</text>
<text x="238.3" y="226.7">Realizar las soldaduras por el interior</text>
</g>
<g font-size="3.1">
<text x="312.7" y="246.8">Tolerancias para dimensiones lineales y angulares sin indicación individual</text>
<text x="312.7" y="250.4">de tolerancia, según ISO 2768-1:1989</text>
<text x="312.7" y="254">Zonas de rugosidad no especificada, Ra 3.2</text>
<text x="377.7" y="285.6">A3</text>
<text x="397" y="285.9">1 /6</text>
</g>
<g font-size="2.4">
<text x="271.2" y="244.4">MATERIAL:</text>
<text x="271.3" y="252">ACABADO SUPERFICIAL:</text>
<text x="271.4" y="247.9">Steel, Mild</text>
<text x="271.3" y="254.6">Negro satinado liso</text>
<text x="271.2" y="259.7">SCALE:</text>
<text x="350.6" y="260.8">DRAWN: Raúl Rodríguez G.</text>
<text x="391.2" y="260.6">28/02/2014</text>
<text x="350.6" y="266.9">CHECKED: Carlos Ruiz Madrigal</text>
<text x="391.2" y="266.7">28/02/2014</text>
<text x="350.6" y="271.4">DWG NO:</text>
<text x="350.8" y="276.9">Id. Ref:</text>
<text x="350.8" y="282.8">REV</text>
<text x="371.2" y="282.9">SIZE</text>
<text x="390.9" y="282.9">SHEET</text>
</g>
</svg>
